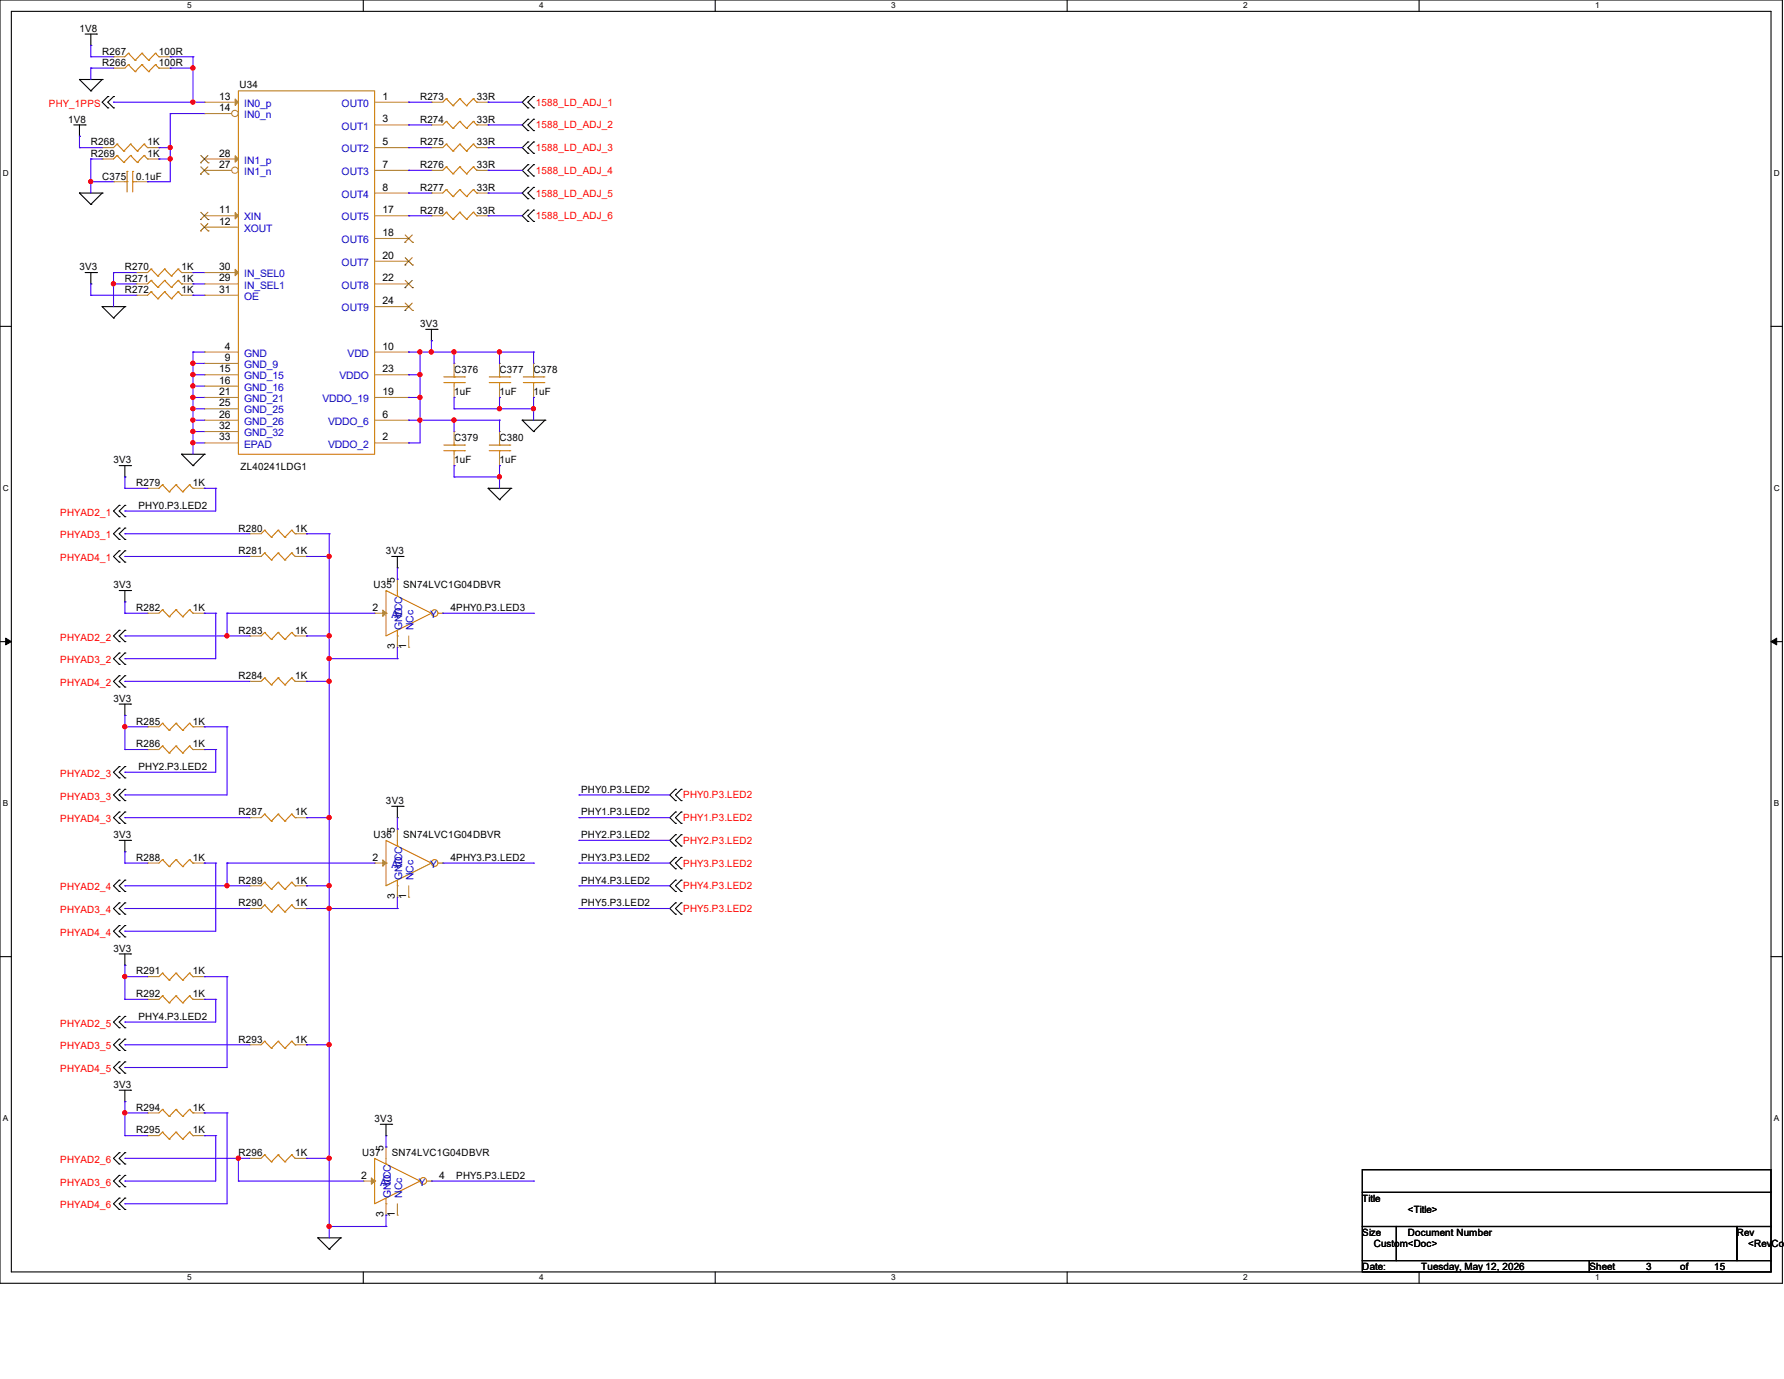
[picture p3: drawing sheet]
<svg xmlns="http://www.w3.org/2000/svg" width="279mm" height="216mm" viewBox="0 0 279 216" stroke-linecap="round" stroke-linejoin="round" font-family="sans-serif">
<path d="M0 0h279.1v200.9h-279.1zM1.8 1.8h275.6v197.3h-275.6z" fill="none" stroke="#000" stroke-width=".17"/>
<g fill="#fff">
<path d="M29.3 .2h.7v1.4h-.7z"/>
<path d="M29.3 199.3h.7v1.4h-.7z"/>
</g>
<path d="M56.9 0v1.8M56.9 199.1v1.8" fill="none" stroke="#000" stroke-width=".17"/>
<g fill="#fff">
<path d="M84.5 .2h.6v1.4h-.6z"/>
<path d="M84.5 199.3h.6v1.4h-.6z"/>
</g>
<path d="M112 0v1.8M112 199.1v1.8" fill="none" stroke="#000" stroke-width=".17"/>
<g fill="#fff">
<path d="M139.6 .2h.7v1.4h-.7z"/>
<path d="M139.6 199.3h.7v1.4h-.7z"/>
</g>
<path d="M167.1 0v1.8M167.1 199.1v1.8" fill="none" stroke="#000" stroke-width=".17"/>
<g fill="#fff">
<path d="M194.7 .2h.7v1.4h-.7z"/>
<path d="M194.7 199.3h.7v1.4h-.7z"/>
</g>
<path d="M222.2 0v1.8M222.2 199.1v1.8" fill="none" stroke="#000" stroke-width=".17"/>
<g fill="#fff">
<path d="M249.8 .2h.7v1.4h-.7z"/>
<path d="M249.8 199.3h.7v1.4h-.7z"/>
<path d="M.5 26.4h.9v1.4h-.9z"/>
<path d="M277.8 26.4h.9v1.4h-.9z"/>
<path d="M.5 75.7h.9v1.4h-.9z"/>
<path d="M277.8 75.7h.9v1.4h-.9z"/>
</g>
<path d="M0 51.1h1.8M277.4 51.1h1.7" fill="none" stroke="#000" stroke-width=".17"/>
<g fill="#fff">
<path d="M.5 125.1h.8v1.4h-.8z"/>
<path d="M277.8 125.1h.8v1.4h-.8z"/>
</g>
<path d="M0 100.5h1.8M277.4 100.5h1.7" fill="none" stroke="#000" stroke-width=".17"/>
<path d="M.9 99.9l.9 .6-.9 .5zM277.4 100.5l.9-.6v1.1z" fill="#000" stroke="#000" stroke-width=".16"/>
<g fill="#fff">
<path d="M.5 174.4h.8v1.4h-.8z"/>
<path d="M277.8 174.4h.8v1.4h-.8z"/>
</g>
<g fill="none" stroke="#000" stroke-width=".17">
<path d="M11.6 19.6h1.7M12.4 12.4h.1M12.4 12.4h3.6M12.4 12.4l1.8 1.8M12.4 19.6v1.7M13.3 19.6h.1M13.3 5.3h1.8M14.2 7.1h.1M14.2 14.2h.1M14.2 5.3v1.8M15.1 5.3h.1M16 12.4h.1"/>
<path d="M16 12.4l-1.8 1.8M16.9 15.1h.1M16.9 16.9h.1M16.9 15.1l-.9 .9 .9 .9M17.8 15.1h.1M17.8 16.9h.1M17.8 15.1l-.9 .9 .9 .9M82.7 15.1h.1M82.7 16.9h.1M82.7 18.7h.1M82.7 15.1l-.9 .9 .9 .9M82.7 18.7l-.9 .9 .9 .8"/>
<path d="M83.6 16.9h.1M83.6 15.1h.1M83.6 18.7h.1M83.6 15.1l-.9 .9 .9 .9M83.6 18.7l-.9 .9 .9 .8M12.4 30.2h.1M12.4 21.3h.1M12.4 30.2h3.6M12.4 30.2l1.8 1.8M14.2 32h.1M16 30.2h.1M16 30.2l-1.8 1.8"/>
<path d="M82.7 20.4h.1M82.7 22.2h.1M82.7 24h.1M82.7 25.8h.1M82.7 27.6h.1M82.7 29.3h.1M82.7 31.1h.1M82.7 32.9h.1M82.7 34.7h.1M82.7 22.2l-.9 .9 .9 .9M82.7 25.8l-.9 .9 .9 .9M82.7 29.3l-.9 .9 .9 .9"/>
<path d="M82.7 32.9l-.9 .9 .9 .9M83.6 20.4h.1M83.6 24h.1M83.6 22.2h.1M83.6 27.6h.1M83.6 25.8h.1M83.6 31.1h.1M83.6 29.3h.1M83.6 34.7h.1M83.6 32.9h.1M83.6 22.2l-.9 .9 .9 .9M83.6 25.8l-.9 .9 .9 .9"/>
<path d="M83.6 29.3l-.9 .9 .9 .9M83.6 32.9l-.9 .9 .9 .9M13.3 42.7h1.8M14.2 44.4h.1M14.2 42.7v1.7M15.1 42.7h.1M16 48h.1M16 48h3.6M16 48l1.8 1.8M17.8 49.8h.1M19.6 48h.1M19.6 48l-1.8 1.8"/>
<path d="M66.7 51.6h1.8M67.6 53.3h.1M67.6 51.6v1.7M68.5 51.6h.1M18.7 79.1h.1M18.7 72.9h1.7M18.7 79.1l-.9 .9 .9 .9M19.6 74.7h.1M19.6 79.1h.1M19.6 72.9v1.8M19.6 79.1l-.9 .9 .9 .9M20.4 72.9h.1"/>
<path d="M28.4 71.1h.1M28.4 71.1h3.6M28.4 71.1l1.8 1.8M30.2 72.9h.1M32 71.1h.1M32 71.1l-1.8 1.8M76.5 76.5h.1M76.5 76.5h3.5M76.5 76.5l1.7 1.7M78.2 78.2h.1M80 76.5h.1M80 76.5l-1.8 1.7"/>
<path d="M81.8 65.8h.1M81.8 65.8h3.5M81.8 65.8l1.8 1.8M83.6 67.6h.1M85.3 65.8h.1M85.3 65.8l-1.7 1.8M18.7 80.9h.1M18.7 82.7h.1M18.7 84.5h.1M18.7 86.2h.1M18.7 88h.1M18.7 98.7h.1"/>
<path d="M18.7 92.5h1.7M18.7 82.7l-.9 .9 .9 .9M18.7 86.2l-.9 .9 .9 .9M18.7 98.7l-.9 .9 .9 .9M19.6 94.2h.1M19.6 80.9h.1M19.6 82.7h.1M19.6 84.5h.1M19.6 86.2h.1M19.6 88h.1M19.6 98.7h.1M19.6 92.5v1.7"/>
<path d="M19.6 82.7l-.9 .9 .9 .9M19.6 86.2l-.9 .9 .9 .9M19.6 98.7l-.9 .9 .9 .9M20.4 92.5h.1M61.3 87.1h1.8M62.2 88.9h.1M62.2 87.1v1.8M63.1 87.1h.1M18.7 100.5h.1M18.7 102.2h.1M18.7 104h.1M18.7 105.8h.1"/>
<path d="M18.7 107.6h.1M18.7 110.2h1.7M18.7 102.2l-.9 .9 .9 .9M18.7 105.8l-.9 .9 .9 .9M19.6 112h.1M19.6 100.5h.1M19.6 102.2h.1M19.6 104h.1M19.6 105.8h.1M19.6 107.6h.1M19.6 110.2v1.8M19.6 102.2l-.9 .9 .9 .9"/>
<path d="M19.6 105.8l-.9 .9 .9 .9M20.4 110.2h.1M18.7 120h.1M18.7 121.8h.1M18.7 123.6h.1M18.7 125.3h.1M18.7 127.1h.1M18.7 128.9h.1M18.7 137.8h.1M18.7 139.6h.1M18.7 131.6h1.7M18.7 120l-.9 .9 .9 .9"/>
<path d="M18.7 123.6l-.9 .9 .9 .8M18.7 127.1l-.9 .9 .9 .9M18.7 137.8l-.9 .9 .9 .9M19.6 133.3h.1M19.6 120h.1M19.6 121.8h.1M19.6 123.6h.1M19.6 125.3h.1M19.6 127.1h.1M19.6 128.9h.1M19.6 137.8h.1M19.6 139.6h.1"/>
<path d="M19.6 131.6v1.7M19.6 120l-.9 .9 .9 .9M19.6 123.6l-.9 .9 .9 .8M19.6 127.1l-.9 .9 .9 .9M19.6 137.8l-.9 .9 .9 .9M20.4 131.6h.1M61.3 126.2h1.8M62.2 128h.1M62.2 126.2v1.8M63.1 126.2h.1M105.8 123.6h.1M105.8 125.3h.1"/>
<path d="M105.8 127.1h.1M105.8 128.9h.1M105.8 130.7h.1M105.8 132.5h.1M105.8 134.2h.1M105.8 136h.1M105.8 137.8h.1M105.8 139.6h.1M105.8 123.6l-.9 .9 .9 .8M105.8 127.1l-.9 .9 .9 .9M105.8 130.7l-.9 .9 .9 .9M105.8 134.2l-.9 .9 .9 .9"/>
<path d="M105.8 137.8l-.9 .9 .9 .9M106.7 125.3h.1M106.7 123.6h.1M106.7 128.9h.1M106.7 127.1h.1M106.7 132.5h.1M106.7 130.7h.1M106.7 136h.1M106.7 134.2h.1M106.7 139.6h.1M106.7 137.8h.1M106.7 123.6l-.9 .9 .9 .8"/>
<path d="M106.7 127.1l-.9 .9 .9 .9M106.7 130.7l-.9 .9 .9 .9M106.7 134.2l-.9 .9 .9 .9M106.7 137.8l-.9 .9 .9 .9M0 149.8h1.8M18.7 141.4h.1M18.7 143.1h.1M18.7 144.9h.1M18.7 146.7h.1M18.7 159.1h.1M18.7 149.4h1.7M18.7 141.4l-.9 .8 .9 .9"/>
<path d="M18.7 144.9l-.9 .9 .9 .9M18.7 159.1l-.9 .9 .9 .9M19.6 151.1h.1M19.6 141.4h.1M19.6 143.1h.1M19.6 144.9h.1M19.6 146.7h.1M19.6 159.1h.1M19.6 149.4v1.7M19.6 141.4l-.9 .8 .9 .9M19.6 144.9l-.9 .9 .9 .9M19.6 159.1l-.9 .9 .9 .9"/>
<path d="M20.4 149.4h.1M105.8 141.4h.1M105.8 143.1h.1M105.8 141.4l-.9 .8 .9 .9M106.7 143.1h.1M106.7 141.4h.1M106.7 141.4l-.9 .8 .9 .9M277.4 149.8h1.7M18.7 160.9h.1M18.7 162.7h.1M18.7 164.5h.1M18.7 166.2h.1"/>
<path d="M18.7 168h.1M18.7 170.7h1.7M18.7 162.7l-.9 .9 .9 .9M18.7 166.2l-.9 .9 .9 .9M19.6 172.5h.1M19.6 160.9h.1M19.6 162.7h.1M19.6 164.5h.1M19.6 166.2h.1M19.6 168h.1M19.6 170.7v1.8M19.6 162.7l-.9 .9 .9 .9"/>
<path d="M19.6 166.2l-.9 .9 .9 .9M20.4 170.7h.1M59.6 176h1.7M60.5 177.8h.1M60.5 176v1.8M61.3 176h.1M18.7 180.5h.1M18.7 182.2h.1M18.7 184h.1M18.7 185.8h.1M18.7 187.6h.1M18.7 189.4h.1"/>
<path d="M18.7 180.5l-.9 .9 .9 .8M18.7 184l-.9 .9 .9 .9M18.7 187.6l-.9 .9 .9 .9M19.6 180.5h.1M19.6 182.2h.1M19.6 184h.1M19.6 185.8h.1M19.6 187.6h.1M19.6 189.4h.1M19.6 180.5l-.9 .9 .9 .8M19.6 184l-.9 .9 .9 .9M19.6 187.6l-.9 .9 .9 .9"/>
<path d="M49.8 193.8h.1M49.8 193.8h3.5M49.8 193.8l1.8 1.8M51.6 195.6h.1M53.3 193.8h.1M53.3 193.8l-1.7 1.8M213.4 183.1h64v3.6h-64zM213.4 186.7h64v5.3h-64zM213.4 192h5.3v5.4h-5.3zM213.4 197.4h35.5v1.7h-35.5zM218.7 192h53.3v5.4h-53.3zM248.9 197.4h28.5v1.7h-28.5z"/>
<path d="M272 192h5.4v5.4h-5.4z"/>
</g>
<g fill="none" stroke="#cc8006" stroke-width=".17">
<path d="M37.3 14.2h21.4v56.9h-21.4zM18.3 24.3h.1M18.3 24.3l-.5 .6M18.3 24.3l1.1 1.1M19.4 25.4h.1M20.4 24.3h.1M20.4 24.3l-1 1.1M20.4 24.3l1.1 1.1M21.5 25.4h.1M22.6 24.3h.1M22.6 24.3l-1.1 1.1M22.6 24.3l.5 .6"/>
<path d="M23.1 24.9h.1M76.6 70.6h3.2M76.6 69.7h3.2M78.2 69.7h.1M78.2 70.6h.1M78.2 69.3v.4M78.2 70.6v.5M79.8 70.6h.1M79.8 69.7h.1M25.4 113.2h.1M25.4 113.2l-.5 .6M25.4 113.2l1.1 1.1"/>
<path d="M26.5 114.3h.1M27.6 113.2h.1M27.6 113.2l-1.1 1.1M27.6 113.2l1 1.1M28.6 114.3h.1M29.7 113.2h.1M29.7 113.2l-1.1 1.1M29.7 113.2l.5 .6M30.2 113.8h.1M25.4 134.6h.1M25.4 134.6l-.5 .5M25.4 134.6l1.1 1.1"/>
<path d="M26.5 135.7h.1M27.6 134.6h.1M27.6 134.6l-1.1 1.1M27.6 134.6l1 1.1M28.6 135.7h.1M29.7 134.6h.1M29.7 134.6l-1.1 1.1M29.7 134.6l.5 .5M30.2 135.1h.1"/>
</g>
<g fill="none" stroke="#a84" stroke-width=".17">
<path d="M16 24.9h.1M16 24.9h1.8M23.1 24.9h1.8M24.9 24.9h.1M32 55.1h.1M32 58.7h.1M32 56.9h.1M32 55.1h5.3M32 58.7h5.3M32 56.9h5.3M32 69.3h.1M32 60.5h.1"/>
<path d="M32 62.2h.1M32 64h.1M32 65.8h.1M32 67.6h.1M32 69.3h5.3M32 60.5h5.3M32 62.2h5.3M32 64h5.3M32 65.8h5.3M32 67.6h5.3M78.2 67.6h.1M78.2 72.9h.1"/>
<path d="M78.2 67.6v1.7M78.2 71.1v1.8M23.1 113.8h.1M23.1 113.8h1.8M30.2 113.8h1.8M32 113.8h.1M23.1 135.1h.1M23.1 135.1h1.8M30.2 135.1h1.8M32 135.1h.1"/>
</g>
<circle cx="36.8" cy="17.8" r=".5" fill="#fff" stroke="#a84" stroke-width=".17"/>
<path d="M32 17.8h.1M32 16h.1M32 17.8h4.3M32 16h5.3" fill="none" stroke="#a84" stroke-width=".17"/>
<path d="M36.8 15.5l.5 .5-.5 .5z" fill="#a84" stroke="#a84" stroke-width=".17"/>
<circle cx="36.8" cy="26.6" r=".5" fill="#fff" stroke="#a84" stroke-width=".17"/>
<g fill="none" stroke="#a84" stroke-width=".17">
<path d="M17.8 8.9h.1M17.8 10.7h.1M17.8 8.9h1.8M17.8 10.7h1.8M24.9 8.9h1.8M24.9 10.7h1.8M26.7 8.9h.1M26.7 10.7h.1M58.7 16h5.3M58.7 19.6h5.3M64 16h.1M64 19.6h.1"/>
<path d="M67.6 16h.1M67.6 19.6h.1M67.6 16h1.7M67.6 19.6h1.7M74.7 16h1.8M74.7 19.6h1.8M76.5 16h.1M76.5 19.6h.1M16 23.1h.1M16 23.1h1.8M17.8 28.4h.1M17.8 28.4h1.8"/>
<path d="M21.3 28.4h1.8M23.1 28.4h.1M23.1 23.1h1.8M24.9 23.1h.1M32 26.7h.1M32 24.9h.1M32 33.8h.1M32 35.6h.1M32 26.7h4.3M32 24.9h5.3M32 33.8h5.3M32 35.6h5.3"/>
<path d="M58.7 26.7h5.3M58.7 23.1h5.3M58.7 30.2h5.3M58.7 33.8h5.3M58.7 37.3h5.3M64 23.1h.1M64 26.7h.1M64 30.2h.1M64 33.8h.1M64 37.3h.1M67.6 33.8h.1M67.6 23.1h.1"/>
<path d="M67.6 26.7h.1M67.6 30.2h.1M67.6 26.7h1.7M67.6 23.1h1.7M67.6 30.2h1.7M67.6 33.8h1.7M74.7 26.7h1.8M74.7 23.1h1.8M74.7 30.2h1.8M74.7 33.8h1.8M76.5 33.8h.1M76.5 23.1h.1"/>
<path d="M76.5 26.7h.1M76.5 30.2h.1M21.3 46.2h.1M21.3 44.4h.1M21.3 42.7h.1M21.3 42.7h1.8M21.3 44.4h1.8M21.3 46.2h1.8M28.4 42.7h1.8M28.4 44.4h1.8M28.4 46.2h1.8M30.2 46.2h.1"/>
<path d="M30.2 44.4h.1M30.2 42.7h.1M32 42.7h.1M32 44.4h.1M32 46.2h.1M32 42.7h5.3M32 44.4h5.3M32 46.2h5.3M58.7 44.4h5.3M58.7 40.9h5.3M58.7 48h5.3M58.7 55.1h5.3"/>
<path d="M58.7 58.7h5.3M64 40.9h.1M64 44.4h.1M64 48h.1M64 55.1h.1M64 58.7h.1M71.1 56.9h.1M71.1 56.9v1.8M78.2 56.9h.1M78.2 56.9v1.8M83.6 56.9h.1M83.6 56.9v1.8"/>
<path d="M23.1 76.5h.1M23.1 76.5h1.8M30.2 76.5h1.8M32 76.5h.1M58.7 62.2h5.3M58.7 69.3h5.3M58.7 65.8h5.3M64 62.2h.1M64 69.3h.1M64 65.8h.1M71.1 62.2h.1M71.1 67.6h.1"/>
<path d="M71.1 72.9h.1M71.1 60.5v1.7M71.1 67.6v1.7M71.1 71.1v1.8M78.2 62.2h.1M78.2 60.5v1.7M83.6 62.2h.1M83.6 60.5v1.7M23.1 96h.1M23.1 96h1.8M30.2 96h1.8M32 96h.1"/>
<path d="M39.1 99.6h.1M39.1 87.1h.1M39.1 83.6h.1M39.1 99.6h1.8M39.1 87.1h1.8M39.1 83.6h1.8M46.2 99.6h1.8M46.2 87.1h1.8M46.2 83.6h1.8M48 99.6h.1M48 87.1h.1M48 83.6h.1"/>
<path d="M58.7 96h.1M58.7 96h1.8M62.2 90.7h.1M62.2 90.7v1.8M62.2 99.6v1.7M64 99.6v1.7M69.3 96h.1M23.1 117.3h.1M23.1 117.3h1.8M30.2 117.3h1.8M32 117.3h.1M39.1 106.7h.1"/>
<path d="M39.1 106.7h1.8M46.2 106.7h1.8M48 106.7h.1M62.2 101.3h.1M64 101.3h.1M39.1 138.7h.1M39.1 128h.1M39.1 138.7h1.8M39.1 128h1.8M46.2 138.7h1.8M46.2 128h1.8M48 138.7h.1"/>
<path d="M48 128h.1M58.7 135.1h.1M58.7 135.1h1.8M62.2 129.8h.1M62.2 129.8v1.8M62.2 138.7v1.8M64 138.7v1.8M69.3 135.1h.1M23.1 156.5h.1M23.1 152.9h.1M23.1 156.5h1.8M23.1 152.9h1.8"/>
<path d="M30.2 156.5h1.8M30.2 152.9h1.8M32 156.5h.1M32 152.9h.1M39.1 142.2h.1M39.1 142.2h1.8M46.2 142.2h1.8M48 142.2h.1M62.2 140.5h.1M64 140.5h.1M23.1 177.8h.1M23.1 174.2h.1"/>
<path d="M23.1 177.8h1.8M23.1 174.2h1.8M30.2 177.8h1.8M30.2 174.2h1.8M32 177.8h.1M32 174.2h.1M39.1 163.6h.1M39.1 163.6h1.8M46.2 163.6h1.8M48 163.6h.1M60.5 179.6h.1M60.5 179.6v1.8"/>
<path d="M39.1 181.4h.1M39.1 181.4h1.8M46.2 181.4h1.8M48 181.4h.1M56.9 184.9h.1M56.9 184.9h1.8M60.5 190.2h.1M60.5 188.5v1.7M62.2 190.2h.1M62.2 188.5v1.7M67.6 184.9h.1"/>
</g>
<g fill="none" stroke="#804000" stroke-width=".16">
<path d="M31.4 27.3h.1M31.4 25.5h.1M31.4 34.4h.1M31.4 36.2h.1M31.5 26.1l1.1 1.2M31.5 24.3l1.1 1.2M31.5 33.2l1.1 1.2M31.5 35l1.1 1.2M32.6 26.1l-1.2 1.2M32.6 24.3l-1.2 1.2M32.6 33.2l-1.2 1.2M32.6 35l-1.2 1.2"/>
<path d="M32.6 27.3h.1M32.6 25.5h.1M32.6 34.4h.1M32.6 36.2h.1M63.4 37.9h.1M63.5 36.8l1.1 1.1M64.6 36.8l-1.2 1.1M64.6 37.9h.1M63.4 41.5h.1M63.4 45h.1M63.4 48.6h.1M63.5 40.3l1.1 1.2"/>
<path d="M63.5 43.9l1.1 1.1M63.5 47.5l1.1 1.1M64.6 40.3l-1.2 1.2M64.6 43.9l-1.2 1.1M64.6 47.5l-1.2 1.1M64.6 41.5h.1M64.6 45h.1M64.6 48.6h.1"/>
</g>
<g fill="#a84" stroke="#a84" stroke-width=".17">
<path d="M36.8 24.4l.5 .5-.5 .5z"/>
<path d="M36.8 42.2l.5 .5-.5 .5z"/>
<path d="M36.8 33.3l.5 .5-.5 .5z"/>
<path d="M59.9 95.5l.6 .5-.6 .5z"/>
<path d="M58.2 184.4l.5 .5-.5 .5z"/>
<path d="M59.9 134.6l.6 .5-.6 .5z"/>
</g>
<g fill="none" stroke="#cc8006" stroke-width=".17">
<path d="M20.1 8.3h.1M20.1 10.1h.1M20.1 8.3l-.5 .6M20.1 8.3l1.1 1.1M20.1 10.1l-.5 .6M20.1 10.1l1.1 1.1M21.2 9.4h.1M21.2 11.2h.1M22.2 8.3h.1M22.2 10.1h.1M22.2 8.3l-1 1.1M22.2 8.3l1.1 1.1"/>
<path d="M22.2 10.1l-1 1.1M22.2 10.1l1.1 1.1M23.3 9.4h.1M23.3 11.2h.1M24.3 8.3h.1M24.3 10.1h.1M24.3 8.3l-1 1.1M24.3 8.3l.6 .6M24.3 10.1l-1 1.1M24.3 10.1l.6 .6M24.9 8.9h.1M24.9 10.7h.1"/>
<path d="M69.9 15.5h.1M69.9 19h.1M69.9 15.5l-.6 .5M69.9 15.5l1.1 1.1M69.9 19l-.6 .6M69.9 19l1.1 1.1M71 16.6h.1M72 15.5h.1M72 19h.1M72 15.5l-1 1.1M72 15.5l1.1 1.1M72 19l-1 1.1"/>
<path d="M72 19l1.1 1.1M73.1 16.6h.1M74.1 15.5h.1M74.1 19h.1M74.1 15.5l-1 1.1M74.1 15.5l.6 .5M74.1 19l-1 1.1M74.1 19l.6 .6M74.7 16h.1M74.7 19.6h.1M18.3 22.6h.1M18.3 22.6l-.5 .5"/>
<path d="M18.3 22.6l1.1 1.1M19.4 23.7h.1M19.6 28.4h.3M19.9 28.4h.1M19.9 26.8h.1M19.9 26.8v3.3M20.4 22.6h.1M20.4 22.6l-1 1.1M20.4 22.6l1.1 1.1M20.8 26.8h.1M20.8 28.4h.1M20.8 28.4h.5"/>
<path d="M20.8 26.8v3.3M21.5 23.7h.1M22.6 22.6h.1M22.6 22.6l-1.1 1.1M22.6 22.6l.5 .5M23.1 23.1h.1M69.9 33.2h.1M69.9 22.6h.1M69.9 26.1h.1M69.9 29.7h.1M69.9 33.2l-.6 .6M69.9 33.2l1.1 1.1"/>
<path d="M69.9 22.6l-.6 .5M69.9 22.6l1.1 1.1M69.9 26.1l-.6 .6M69.9 26.1l1.1 1.1M69.9 29.7l-.6 .5M69.9 29.7l1.1 1.1M71 34.3h.1M71 20.1h.1M71 23.7h.1M71 27.2h.1M71 30.8h.1M72 33.2h.1"/>
<path d="M72 22.6h.1M72 26.1h.1M72 29.7h.1M72 33.2l-1 1.1M72 33.2l1.1 1.1M72 22.6l-1 1.1M72 22.6l1.1 1.1M72 26.1l-1 1.1M72 26.1l1.1 1.1M72 29.7l-1 1.1M72 29.7l1.1 1.1M73.1 34.3h.1"/>
<path d="M73.1 20.1h.1M73.1 23.7h.1M73.1 27.2h.1M73.1 30.8h.1M74.1 33.2h.1M74.1 22.6h.1M74.1 26.1h.1M74.1 29.7h.1M74.1 33.2l-1 1.1M74.1 33.2l.6 .6M74.1 22.6l-1 1.1M74.1 22.6l.6 .5"/>
<path d="M74.1 26.1l-1 1.1M74.1 26.1l.6 .6M74.1 29.7l-1 1.1M74.1 29.7l.6 .5M74.7 33.8h.1M74.7 23.1h.1M74.7 26.7h.1M74.7 30.2h.1M23.7 45.7h.1M23.7 43.9h.1M23.7 42.1h.1M23.7 45.7l-.6 .5"/>
<path d="M23.7 45.7l1 1.1M23.7 43.9l-.6 .5M23.7 43.9l1 1.1M23.7 42.1l-.6 .6M23.7 42.1l1 1.1M24.7 46.8h.1M24.7 45h.1M24.7 43.2h.1M25.8 45.7h.1M25.8 43.9h.1M25.8 42.1h.1M25.8 45.7l-1.1 1.1"/>
<path d="M25.8 45.7l1 1.1M25.8 43.9l-1.1 1.1M25.8 43.9l1 1.1M25.8 42.1l-1.1 1.1M25.8 42.1l1 1.1M26.8 46.8h.1M26.8 45h.1M26.8 43.2h.1M27.9 45.7h.1M27.9 43.9h.1M27.9 42.1h.1M27.9 45.7l-1.1 1.1"/>
<path d="M27.9 45.7l.5 .5M27.9 43.9l-1.1 1.1M27.9 43.9l.5 .5M27.9 42.1l-1.1 1.1M27.9 42.1l.5 .6M28.4 46.2h.1M28.4 44.4h.1M28.4 42.7h.1M69.5 59.9h3.2M69.5 59h3.2M71.1 59h.1M71.1 59.9h.1"/>
<path d="M71.1 58.7v.3M71.1 59.9v.6M72.7 59.9h.1M72.7 59h.1M76.6 59.9h3.2M76.6 59h3.2M78.2 59h.1M78.2 59.9h.1M78.2 58.7v.3M78.2 59.9v.6M79.8 59.9h.1M79.8 59h.1"/>
<path d="M82 59.9h3.2M82 59h3.2M83.6 59h.1M83.6 59.9h.1M83.6 58.7v.3M83.6 59.9v.6M85.2 59.9h.1M85.2 59h.1M25.4 75.9h.1M25.4 75.9l-.5 .6M25.4 75.9l1.1 1.1M26.5 77h.1"/>
<path d="M27.6 75.9h.1M27.6 75.9l-1.1 1.1M27.6 75.9l1 1.1M28.6 77h.1M29.7 75.9h.1M29.7 75.9l-1.1 1.1M29.7 75.9l.5 .6M30.2 76.5h.1M69.5 70.6h3.2M69.5 69.7h3.2M71.1 69.7h.1M71.1 70.6h.1"/>
<path d="M71.1 69.3v.4M71.1 70.6v.5M72.7 70.6h.1M72.7 69.7h.1M25.4 95.5h.1M25.4 95.5l-.5 .5M25.4 95.5l1.1 1.1M26.5 96.6h.1M27.6 95.5h.1M27.6 95.5l-1.1 1.1M27.6 95.5l1 1.1M28.6 96.6h.1"/>
<path d="M29.7 95.5h.1M29.7 95.5l-1.1 1.1M29.7 95.5l.5 .5M30.2 96h.1M41.4 99h.1M41.4 86.6h.1M41.4 83h.1M41.4 99l-.5 .6M41.4 99l1.1 1.1M41.4 86.6l-.5 .5M41.4 86.6l1.1 1.1M41.4 83l-.5 .6"/>
<path d="M41.4 83l1.1 1.1M42.5 87.7h.1M42.5 84.1h.1M43.6 99h.1M43.6 86.6h.1M43.6 83h.1M43.6 99l-1.1 1.1M43.6 99l1 1.1M43.6 86.6l-1.1 1.1M43.6 86.6l1 1.1M43.6 83l-1.1 1.1M43.6 83l1 1.1"/>
<path d="M44.6 87.7h.1M44.6 84.1h.1M45.7 99h.1M45.7 86.6h.1M45.7 83h.1M45.7 99l-1.1 1.1M45.7 99l.5 .6M45.7 86.6l-1.1 1.1M45.7 86.6l.5 .5M45.7 83l-1.1 1.1M45.7 83l.5 .6M46.2 99.6h.1"/>
<path d="M46.2 87.1h.1M46.2 83.6h.1M60.5 92.5l7.1 3.5-7.1 3.6zM60.5 96h.1M62.2 93.3h.1M62.2 99.6h.1M62.2 92.5v.8M62.2 98.7v.9M68.6 96h.7M69.3 96h.1M25.4 116.8h.1M25.4 116.8l-.5 .5"/>
<path d="M25.4 116.8l1.1 1.1M26.5 117.9h.1M27.6 116.8h.1M27.6 116.8l-1.1 1.1M27.6 116.8l1 1.1M28.6 117.9h.1M29.7 116.8h.1M29.7 116.8l-1.1 1.1M29.7 116.8l.5 .5M30.2 117.3h.1M41.4 106.1h.1M41.4 106.1l-.5 .6"/>
<path d="M41.4 106.1l1.1 1.1M42.5 100.1h.1M42.5 107.2h.1M43.6 106.1h.1M43.6 106.1l-1.1 1.1M43.6 106.1l1 1.1M44.6 100.1h.1M44.6 107.2h.1M45.7 106.1h.1M45.7 106.1l-1.1 1.1M45.7 106.1l.5 .6M46.2 106.7h.1"/>
<path d="M41.4 138.1h.1M41.4 127.5h.1M41.4 138.1l-.5 .6M41.4 138.1l1.1 1.1M41.4 127.5l-.5 .5M41.4 127.5l1.1 1.1M42.5 139.2h.1M42.5 128.6h.1M43.6 138.1h.1M43.6 127.5h.1M43.6 138.1l-1.1 1.1M43.6 138.1l1 1.1"/>
<path d="M43.6 127.5l-1.1 1.1M43.6 127.5l1 1.1M44.6 139.2h.1M44.6 128.6h.1M45.7 138.1h.1M45.7 127.5h.1M45.7 138.1l-1.1 1.1M45.7 138.1l.5 .6M45.7 127.5l-1.1 1.1M45.7 127.5l.5 .5M46.2 138.7h.1M46.2 128h.1"/>
<path d="M60.5 131.6l7.1 3.5-7.1 3.6zM60.5 135.1h.1M62.2 132.5h.1M62.2 138.7h.1M62.2 131.6v.9M62.2 137.8v.9M68.6 135.1h.7M69.3 135.1h.1M25.4 155.9h.1M25.4 152.4h.1M25.4 155.9l-.5 .6M25.4 155.9l1.1 1.1"/>
<path d="M25.4 152.4l-.5 .5M25.4 152.4l1.1 1.1M26.5 157h.1M26.5 153.5h.1M27.6 155.9h.1M27.6 152.4h.1M27.6 155.9l-1.1 1.1M27.6 155.9l1 1.1M27.6 152.4l-1.1 1.1M27.6 152.4l1 1.1M28.6 157h.1M28.6 153.5h.1"/>
<path d="M29.7 155.9h.1M29.7 152.4h.1M29.7 155.9l-1.1 1.1M29.7 155.9l.5 .6M29.7 152.4l-1.1 1.1M29.7 152.4l.5 .5M30.2 156.5h.1M30.2 152.9h.1M41.4 141.7h.1M41.4 141.7l-.5 .5M41.4 141.7l1.1 1.1M42.5 142.8h.1"/>
<path d="M43.6 141.7h.1M43.6 141.7l-1.1 1.1M43.6 141.7l1 1.1M44.6 142.8h.1M45.7 141.7h.1M45.7 141.7l-1.1 1.1M45.7 141.7l.5 .5M46.2 142.2h.1M25.4 177.2h.1M25.4 173.7h.1M25.4 177.2l-.5 .6M25.4 177.2l1.1 1.2"/>
<path d="M25.4 173.7l-.5 .5M25.4 173.7l1.1 1.1M26.5 178.4h.1M26.5 174.8h.1M27.6 177.2h.1M27.6 173.7h.1M27.6 177.2l-1.1 1.2M27.6 177.2l1 1.2M27.6 173.7l-1.1 1.1M27.6 173.7l1 1.1M28.6 178.4h.1M28.6 174.8h.1"/>
<path d="M29.7 177.2h.1M29.7 173.7h.1M29.7 177.2l-1.1 1.2M29.7 177.2l.5 .6M29.7 173.7l-1.1 1.1M29.7 173.7l.5 .5M30.2 177.8h.1M30.2 174.2h.1M41.4 163h.1M41.4 163l-.5 .6M41.4 163l1.1 1.1M42.5 164.1h.1"/>
<path d="M43.6 163h.1M43.6 163l-1.1 1.1M43.6 163l1 1.1M44.6 164.1h.1M45.7 163h.1M45.7 163l-1.1 1.1M45.7 163l.5 .6M46.2 163.6h.1M41.4 180.8h.1M41.4 180.8l-.5 .6M41.4 180.8l1.1 1.1M42.5 181.9h.1"/>
<path d="M43.6 180.8h.1M43.6 180.8l-1.1 1.1M43.6 180.8l1 1.1M44.6 181.9h.1M45.7 180.8h.1M45.7 180.8l-1.1 1.1M45.7 180.8l.5 .6M46.2 181.4h.1M58.7 181.4l7.1 3.5-7.1 3.6zM58.7 184.9h.1M60.5 182.2h.1M60.5 188.5h.1"/>
<path d="M60.5 181.4v.8M60.5 187.6v.9M66.8 184.9h.8M67.6 184.9h.1"/>
<circle cx="68.1" cy="96" r=".52"/>
<circle cx="68.1" cy="135.1" r=".52"/>
<circle cx="66.3" cy="184.9" r=".52"/>
</g>
<g fill="none" stroke="#4200ff" stroke-width=".17">
<path d="M14.2 8.9h.1M14.2 7.1h.1M14.2 10.7h.1M14.2 8.9h3.6M14.2 10.7h3.6M14.2 7.1v1.8M14.2 10.7v1.7M17.8 16h.1M17.8 16h14.2M26.7 8.9h.1M26.7 10.7h.1M26.7 17.8h.1"/>
<path d="M26.7 8.9h3.5M26.7 10.7h3.5M26.7 17.8v10.6h-3.6M26.7 17.8h5.3M30.2 8.9h.1M30.2 16h.1M30.2 10.7h.1M30.2 8.9v7.1M64 16h.1M64 19.6h.1M64 16h3.6M64 19.6h3.6"/>
<path d="M76.5 16h.1M76.5 19.6h.1M76.5 16h5.3M76.5 19.6h5.3M12.4 23.1h.1M12.4 21.3h.1M12.4 23.1h3.6M12.4 21.3v1.8M14.2 24.9h.1M14.2 28.4h.1M14.2 24.9v5.3M14.2 28.4h3.6"/>
<path d="M14.2 24.9h1.8M23.1 28.4h.1M24.9 23.1h.1M24.9 24.9h.1M24.9 23.1h1.8M24.9 24.9h1.8M26.7 23.1h.1M26.7 24.9h.1M64 23.1h.1M64 26.7h.1M64 30.2h.1M64 33.8h.1"/>
<path d="M64 23.1h3.6M64 26.7h3.6M64 30.2h3.6M64 33.8h3.6M76.5 23.1h.1M76.5 26.7h.1M76.5 30.2h.1M76.5 33.8h.1M76.5 23.1h5.3M76.5 26.7h5.3M76.5 30.2h5.3M76.5 33.8h5.3"/>
<path d="M14.2 46.2h.1M14.2 44.4h.1M14.2 44.4v1.8M14.2 46.2h7.1M17.8 42.7h.1M17.8 44.4h.1M17.8 42.7h3.5M17.8 44.4h3.5M17.8 42.7v5.3M30.2 42.7h.1M30.2 44.4h.1M30.2 46.2h.1"/>
<path d="M30.2 55.1h.1M30.2 56.9h.1M30.2 58.7h.1M30.2 55.1v16M30.2 42.7h1.8M30.2 44.4h1.8M30.2 46.2h1.8M30.2 55.1h1.8M30.2 56.9h1.8M30.2 58.7h1.8M64 55.1h.1M64 58.7h.1"/>
<path d="M64 55.1h19.6M64 58.7h1.8M65.8 55.1h.1M65.8 58.7h.1M65.8 55.1v14.2h-1.8M67.6 53.3h.1M67.6 55.1h.1M67.6 53.3v1.8M71.1 55.1h.1M71.1 55.1v1.8M78.2 55.1h.1M78.2 55.1v1.8"/>
<path d="M83.6 55.1h.1M83.6 55.1v1.8M19.6 74.7h.1M19.6 76.5h.1M19.6 76.5h3.5M19.6 74.7v1.8M30.2 60.5h.1M30.2 62.2h.1M30.2 64h.1M30.2 65.8h.1M30.2 67.6h.1M30.2 69.3h.1"/>
<path d="M30.2 60.5h1.8M30.2 62.2h1.8M30.2 64h1.8M30.2 65.8h1.8M30.2 67.6h1.8M30.2 69.3h1.8M32 76.5h.1M32 76.5h1.8M33.8 76.5h.1M33.8 76.5v3.5h-14.2M64 69.3h.1M64 65.8h.1"/>
<path d="M64 62.2h.1M64 62.2h1.8M64 65.8h14.2M65.8 65.8h.1M65.8 62.2h.1M71.1 65.8h.1M71.1 62.2h.1M71.1 64h.1M71.1 72.9h.1M71.1 74.7h.1M71.1 64h12.5M71.1 62.2v1.8"/>
<path d="M71.1 65.8v1.8M71.1 72.9v1.8M71.1 74.7h7.1M78.2 65.8h.1M78.2 62.2h.1M78.2 64h.1M78.2 72.9h.1M78.2 74.7h.1M78.2 62.2v1.8M78.2 65.8v1.8M78.2 72.9v3.6M83.6 62.2h.1"/>
<path d="M83.6 64h.1M83.6 62.2v3.6M19.6 80h.1M19.6 83.6h.1M19.6 87.1h.1M19.6 94.2h.1M19.6 96h.1M19.6 99.6h.1M19.6 83.6h19.5M19.6 87.1h19.5M19.6 94.2v1.8M19.6 96h3.5"/>
<path d="M19.6 99.6h19.5M32 96h.1M32 96h1.8M33.8 96h.1M33.8 96v7.1h-14.2M35.6 96h.1M35.6 99.6h.1M35.6 96h23.1M35.6 96v3.6M48 83.6h.1M48 87.1h.1M48 99.6h.1"/>
<path d="M48 83.6h3.6M48 87.1h3.6M48 99.6h3.6M51.6 83.6h.1M51.6 87.1h.1M51.6 83.6v110.2M62.2 90.7h.1M62.2 88.9v1.8M69.3 96h14.3M83.6 96h.1M19.6 106.7h.1M19.6 103.1h.1"/>
<path d="M19.6 112h.1M19.6 113.8h.1M19.6 117.3h.1M19.6 112v5.3M19.6 106.7h19.5M19.6 113.8h3.5M19.6 117.3h3.5M32 113.8h.1M32 117.3h.1M32 113.8h3.6M32 117.3h1.8M33.8 117.3h.1"/>
<path d="M33.8 117.3v3.6h-14.2M35.6 113.8h.1M35.6 113.8v10.7h-16M48 106.7h.1M48 106.7h3.6M51.6 103.1h.1M51.6 106.7h.1M51.6 103.1h10.6M62.2 103.1h.1M62.2 101.3v1.8M19.6 120.9h.1M19.6 124.5h.1"/>
<path d="M19.6 128h.1M19.6 133.3h.1M19.6 135.1h.1M19.6 138.7h.1M19.6 133.3v1.8M19.6 128h19.5M19.6 135.1h3.5M19.6 138.7h19.5M32 135.1h.1M32 135.1h1.8M33.8 135.1h.1M33.8 135.1v10.7h-14.2"/>
<path d="M35.6 135.1h.1M35.6 138.7h.1M35.6 135.1v3.6M35.6 135.1h23.1M48 128h.1M48 138.7h.1M48 128h3.6M48 138.7h3.6M51.6 138.7h.1M51.6 128h.1M62.2 129.8h.1M62.2 128v1.8"/>
<path d="M69.3 135.1h14.3M83.6 135.1h.1M90.7 128h.1M90.7 124.5h.1M90.7 131.6h.1M90.7 135.1h.1M90.7 138.7h.1M90.7 128h14.2M90.7 124.5h14.2M90.7 135.1h14.2M90.7 138.7h14.2M90.7 131.6h14.2"/>
<path d="M19.6 145.8h.1M19.6 142.2h.1M19.6 151.1h.1M19.6 152.9h.1M19.6 156.5h.1M19.6 151.1v5.4M19.6 142.2h19.5M19.6 152.9h3.5M19.6 156.5h3.5M32 152.9h.1M32 156.5h.1M32 152.9h3.6"/>
<path d="M32 156.5h1.8M33.8 156.5h.1M33.8 156.5v3.5h-14.2M35.6 152.9h.1M35.6 152.9v14.2h-16M48 142.2h.1M48 142.2h14.2M51.6 142.2h.1M62.2 142.2h.1M62.2 140.5v1.7M90.7 142.2h.1M90.7 142.2h14.2"/>
<path d="M19.6 160h.1M19.6 167.1h.1M19.6 163.6h.1M19.6 172.5h.1M19.6 174.2h.1M19.6 177.8h.1M19.6 172.5v5.3M19.6 163.6h19.5M19.6 174.2h3.5M19.6 177.8h3.5M32 174.2h.1M32 177.8h.1"/>
<path d="M32 174.2h3.6M32 177.8h1.8M33.8 177.8h.1M33.8 177.8v7.1h-14.2M35.6 174.2h.1M35.6 174.2v14.3h-16M48 163.6h.1M48 163.6h3.6M51.6 163.6h.1M60.5 179.6h.1M60.5 177.8v1.8M19.6 188.5h.1"/>
<path d="M19.6 184.9h.1M19.6 181.4h.1M19.6 181.4h19.5M37.3 181.4h.1M37.3 184.9h.1M37.3 184.9h19.6M37.3 181.4v3.5M48 181.4h.1M48 181.4h3.6M51.6 192h.1M51.6 192h8.9M60.5 192h.1"/>
<path d="M60.5 190.2h.1M60.5 190.2v1.8M67.6 184.9h16M83.6 184.9h.1"/>
</g>
<g fill="#f00" stroke="#f00" stroke-width=".17">
<circle cx="30.2" cy="16" r=".32"/>
<circle cx="30.2" cy="10.6" r=".32"/>
<circle cx="26.6" cy="23.1" r=".32"/>
<circle cx="26.6" cy="24.9" r=".32"/>
<circle cx="14.2" cy="28.4" r=".32"/>
<circle cx="17.8" cy="44.4" r=".32"/>
<circle cx="30.2" cy="62.2" r=".32"/>
<circle cx="30.2" cy="64" r=".32"/>
<circle cx="30.2" cy="65.8" r=".32"/>
<circle cx="30.2" cy="69.3" r=".32"/>
<circle cx="30.2" cy="56.9" r=".32"/>
<circle cx="30.2" cy="60.4" r=".32"/>
<circle cx="30.2" cy="58.7" r=".32"/>
<circle cx="30.2" cy="67.5" r=".32"/>
<circle cx="78.2" cy="55.1" r=".32"/>
<circle cx="71.1" cy="55.1" r=".32"/>
<circle cx="65.8" cy="55.1" r=".32"/>
<circle cx="65.8" cy="58.7" r=".32"/>
<circle cx="65.8" cy="65.8" r=".32"/>
<circle cx="65.8" cy="62.2" r=".32"/>
<circle cx="71.1" cy="65.8" r=".32"/>
<circle cx="78.2" cy="64" r=".32"/>
<circle cx="78.2" cy="74.7" r=".32"/>
<circle cx="83.5" cy="64" r=".32"/>
<circle cx="67.5" cy="55.1" r=".32"/>
<circle cx="51.5" cy="87.1" r=".32"/>
<circle cx="51.5" cy="99.5" r=".32"/>
<circle cx="51.5" cy="103.1" r=".32"/>
<circle cx="19.5" cy="113.8" r=".32"/>
<circle cx="19.5" cy="152.9" r=".32"/>
<circle cx="19.5" cy="174.2" r=".32"/>
<circle cx="37.3" cy="181.3" r=".32"/>
<circle cx="51.5" cy="128" r=".32"/>
<circle cx="51.5" cy="106.7" r=".32"/>
<circle cx="51.5" cy="138.7" r=".32"/>
<circle cx="51.5" cy="163.6" r=".32"/>
<circle cx="51.5" cy="142.2" r=".32"/>
<circle cx="51.5" cy="181.3" r=".32"/>
<circle cx="35.5" cy="99.5" r=".32"/>
<circle cx="35.5" cy="138.7" r=".32"/>
<circle cx="51.5" cy="192" r=".32"/>
</g>
<g font-size="1.6">
<text x="12.4" y="5">1V8</text>
<text x="16" y="8.6">R267</text>
<text x="16" y="10.3">R266</text>
<text x="24.9" y="8.6">100R</text>
<text x="24.9" y="10.3">100R</text>
<text x="34.3" y="17.4">14</text>
<text x="34.3" y="15.6">13</text>
<text x="37.5" y="13.7">U34</text>
<text x="59.9" y="15.6">1</text>
<text x="65.8" y="15.7">R273</text>
<text x="74.7" y="15.7">33R</text>
<text x="10.7" y="19.2">1V8</text>
<text x="14.2" y="22.8">R268</text>
<text x="23.1" y="22.8">1K</text>
<text x="59.9" y="19.2">3</text>
<text x="59.9" y="22.7">5</text>
<text x="65.8" y="19.2">R274</text>
<text x="65.8" y="22.8">R275</text>
<text x="74.7" y="19.2">33R</text>
<text x="74.7" y="22.8">33R</text>
<text x="14.2" y="24.6">R269</text>
<text x="16" y="28.1">C375</text>
<text x="21.3" y="28.1">0.1uF</text>
<text x="23.1" y="24.6">1K</text>
<text x="34.3" y="26.3">27</text>
<text x="34.3" y="24.5">28</text>
<text x="59.9" y="26.3">7</text>
<text x="59.9" y="29.8">8</text>
<text x="65.8" y="26.3">R276</text>
<text x="65.8" y="29.9">R277</text>
<text x="74.7" y="26.3">33R</text>
<text x="74.7" y="29.9">33R</text>
<text x="34.3" y="33.4">11</text>
<text x="34.3" y="35.2">12</text>
<text x="59.9" y="33.4">17</text>
<text x="65.8" y="33.4">R278</text>
<text x="74.7" y="33.4">33R</text>
<text x="59.9" y="37">18</text>
<text x="59.9" y="40.5">20</text>
<text x="12.4" y="42.3">3V3</text>
<text x="19.6" y="45.9">R272</text>
<text x="19.6" y="44.1">R271</text>
<text x="19.6" y="42.3">R270</text>
<text x="28.4" y="45.9">1K</text>
<text x="28.4" y="44.1">1K</text>
<text x="28.4" y="42.3">1K</text>
<text x="34.3" y="42.3">30</text>
<text x="34.3" y="44.1">29</text>
<text x="34.3" y="45.8">31</text>
<text x="59.9" y="44.1">22</text>
<text x="59.9" y="47.6">24</text>
<text x="65.8" y="51.2">3V3</text>
<text x="34.3" y="58.3">15</text>
<text x="35.2" y="54.7">4</text>
<text x="35.2" y="56.5">9</text>
<text x="59.9" y="54.7">10</text>
<text x="59.9" y="58.3">23</text>
<text x="71.1" y="58.3">C376</text>
<text x="78.2" y="58.3">C377</text>
<text x="83.6" y="58.3">C378</text>
<text x="34.3" y="60.1">16</text>
<text x="34.3" y="61.8">21</text>
<text x="34.3" y="63.6">25</text>
<text x="34.3" y="65.4">26</text>
<text x="59.9" y="61.8">19</text>
<text x="59.9" y="65.4">6</text>
<text x="71.1" y="61.9">1uF</text>
<text x="78.2" y="61.9">1uF</text>
<text x="83.6" y="61.9">1uF</text>
<text x="34.3" y="69">33</text>
<text x="34.3" y="67.2">32</text>
<text x="59.9" y="69">2</text>
<text x="71.1" y="69">C379</text>
<text x="78.2" y="69">C380</text>
<text x="17.8" y="72.6">3V3</text>
<text x="21.3" y="76.1">R279</text>
<text x="30.2" y="76.1">1K</text>
<text x="37.7" y="73.6">ZL40241LDG1</text>
<text x="71.1" y="72.6">1uF</text>
<text x="78.2" y="72.6">1uF</text>
<text x="21.7" y="79.7">PHY0.P3.LED2</text>
<text x="37.3" y="83.2">R280</text>
<text x="46.2" y="83.2">1K</text>
<text x="37.3" y="86.8">R281</text>
<text x="46.2" y="86.8">1K</text>
<text x="60.5" y="86.8">3V3</text>
<text x="17.8" y="92.1">3V3</text>
<text x="21.3" y="95.7">R282</text>
<text x="30.2" y="95.7">1K</text>
<text x="58.3" y="95.6">2</text>
<text x="58.5" y="92.1">U35</text>
<text x="61.8" y="91.2" transform="rotate(-90 61.8 91.2)">5</text>
<text x="63.1" y="92.1">SN74LVC1G04DBVR</text>
<text x="70.6" y="95.6">4PHY0.P3.LED3</text>
<text x="37.3" y="99.2">R283</text>
<text x="46.2" y="99.2">1K</text>
<text x="61.8" y="101.7" transform="rotate(-90 61.8 101.7)">3</text>
<text x="63.6" y="101.7" transform="rotate(-90 63.6 101.7)">1</text>
<text x="37.3" y="106.3">R284</text>
<text x="46.2" y="106.3">1K</text>
<text x="17.8" y="109.9">3V3</text>
<text x="21.3" y="113.5">R285</text>
<text x="30.2" y="113.5">1K</text>
<text x="21.3" y="117">R286</text>
<text x="30.2" y="117">1K</text>
<text x="21.7" y="120.6">PHY2.P3.LED2</text>
<text x="60.5" y="125.9">3V3</text>
<text x="91" y="124.1">PHY0.P3.LED2</text>
<text x="17.8" y="131.2">3V3</text>
<text x="37.3" y="127.7">R287</text>
<text x="46.2" y="127.7">1K</text>
<text x="58.5" y="131.2">U36</text>
<text x="61.8" y="130.3" transform="rotate(-90 61.8 130.3)">5</text>
<text x="63.1" y="131.2">SN74LVC1G04DBVR</text>
<text x="91" y="127.7">PHY1.P3.LED2</text>
<text x="91" y="131.2">PHY2.P3.LED2</text>
<text x="21.3" y="134.8">R288</text>
<text x="30.2" y="134.8">1K</text>
<text x="58.3" y="134.7">2</text>
<text x="70.6" y="134.7">4PHY3.P3.LED2</text>
<text x="91" y="134.8">PHY3.P3.LED2</text>
<text x="37.3" y="138.3">R289</text>
<text x="37.3" y="141.9">R290</text>
<text x="46.2" y="138.3">1K</text>
<text x="46.2" y="141.9">1K</text>
<text x="61.8" y="140.8" transform="rotate(-90 61.8 140.8)">3</text>
<text x="63.6" y="140.8" transform="rotate(-90 63.6 140.8)">1</text>
<text x="91" y="138.3">PHY4.P3.LED2</text>
<text x="91" y="141.9">PHY5.P3.LED2</text>
<text x="17.8" y="149">3V3</text>
<text x="21.3" y="152.6">R291</text>
<text x="30.2" y="152.6">1K</text>
<text x="21.3" y="156.1">R292</text>
<text x="21.7" y="159.7">PHY4.P3.LED2</text>
<text x="30.2" y="156.1">1K</text>
<text x="37.3" y="163.2">R293</text>
<text x="46.2" y="163.2">1K</text>
<text x="17.8" y="170.3">3V3</text>
<text x="21.3" y="173.9">R294</text>
<text x="30.2" y="173.9">1K</text>
<text x="21.3" y="177.5">R295</text>
<text x="30.2" y="177.5">1K</text>
<text x="58.7" y="175.7">3V3</text>
<text x="37.3" y="181">R296</text>
<text x="46.2" y="181">1K</text>
<text x="56.6" y="184.5">2</text>
<text x="56.7" y="181">U37</text>
<text x="60.1" y="180.1" transform="rotate(-90 60.1 180.1)">5</text>
<text x="61.3" y="181">SN74LVC1G04DBVR</text>
<text x="68.8" y="184.5">4</text>
<text x="71.5" y="184.6">PHY5.P3.LED2</text>
<text x="60.1" y="190.6" transform="rotate(-90 60.1 190.6)">3</text>
<text x="61.8" y="190.6" transform="rotate(-90 61.8 190.6)">1</text>
<text x="213.4" y="188.1">Title</text>
<text x="220.5" y="189.9">&lt;Title&gt;</text>
<text x="213.4" y="193.5">Size</text>
<text x="215.1" y="195.2">Custom&lt;Doc&gt;</text>
<text x="220.5" y="193.5">Document Number</text>
<text x="272" y="193.5">Rev</text>
<text x="273.8" y="195.2">&lt;RevCode</text>
<text x="213.4" y="198.8">Date:</text>
<text x="222.6" y="198.8">Tuesday, May 12, 2026</text>
<text x="248.9" y="198.8">Sheet</text>
<text x="257.8" y="198.8">3</text>
<text x="263.1" y="198.8">of</text>
<text x="268.5" y="198.8">15</text>
</g>
<g font-size="1.6" fill="#f00">
<text x="7.7" y="16.7">PHY_1PPS</text>
<text x="83.9" y="16.6">1588_LD_ADJ_1</text>
<text x="83.9" y="20.1">1588_LD_ADJ_2</text>
<text x="83.9" y="23.7">1588_LD_ADJ_3</text>
<text x="83.9" y="27.2">1588_LD_ADJ_4</text>
<text x="83.9" y="30.8">1588_LD_ADJ_5</text>
<text x="83.9" y="34.3">1588_LD_ADJ_6</text>
<text x="9.4" y="80.7">PHYAD2_1</text>
<text x="9.4" y="84.3">PHYAD3_1</text>
<text x="9.4" y="87.8">PHYAD4_1</text>
<text x="9.4" y="100.3">PHYAD2_2</text>
<text x="9.4" y="103.8">PHYAD3_2</text>
<text x="9.4" y="107.4">PHYAD4_2</text>
<text x="9.4" y="121.6">PHYAD2_3</text>
<text x="9.4" y="125.2">PHYAD3_3</text>
<text x="107" y="125">PHY0.P3.LED2</text>
<text x="9.4" y="128.7">PHYAD4_3</text>
<text x="107" y="128.6">PHY1.P3.LED2</text>
<text x="107" y="132.1">PHY2.P3.LED2</text>
<text x="107" y="135.7">PHY3.P3.LED2</text>
<text x="9.4" y="139.4">PHYAD2_4</text>
<text x="9.4" y="143">PHYAD3_4</text>
<text x="107" y="139.2">PHY4.P3.LED2</text>
<text x="107" y="142.8">PHY5.P3.LED2</text>
<text x="9.4" y="146.5">PHYAD4_4</text>
<text x="9.4" y="160.7">PHYAD2_5</text>
<text x="9.4" y="164.3">PHYAD3_5</text>
<text x="9.4" y="167.8">PHYAD4_5</text>
<text x="9.4" y="182.1">PHYAD2_6</text>
<text x="9.4" y="185.6">PHYAD3_6</text>
<text x="9.4" y="189.2">PHYAD4_6</text>
</g>
<g font-size="1.6" fill="#00c">
<text x="38.2" y="16.7">IN0_p</text>
<text x="53.5" y="16.7">OUT0</text>
<text x="38.2" y="18.5">IN0_n</text>
<text x="53.5" y="20.3">OUT1</text>
<text x="53.5" y="23.8">OUT2</text>
<text x="38.2" y="27.4">IN1_n</text>
<text x="38.2" y="25.6">IN1_p</text>
<text x="53.5" y="27.4">OUT3</text>
<text x="38.2" y="34.5">XIN</text>
<text x="53.5" y="30.9">OUT4</text>
<text x="53.5" y="34.5">OUT5</text>
<text x="38.2" y="36.3">XOUT</text>
<text x="53.5" y="38.1">OUT6</text>
<text x="53.5" y="41.6">OUT7</text>
<text x="38.2" y="43.4">IN_SEL0</text>
<text x="38.2" y="45.2">IN_SEL1</text>
<text x="38.2" y="46.9">OE</text>
<text x="53.5" y="45.2">OUT8</text>
<text x="53.5" y="48.7">OUT9</text>
<text x="38.2" y="55.8">GND</text>
<text x="38.2" y="59.4">GND_15</text>
<text x="38.2" y="57.6">GND_9</text>
<text x="53.2" y="59.4">VDDO</text>
<text x="54.4" y="55.8">VDD</text>
<text x="38.2" y="61.2">GND_16</text>
<text x="38.2" y="63">GND_21</text>
<text x="38.2" y="64.7">GND_25</text>
<text x="50.5" y="63">VDDO_19</text>
<text x="38.2" y="70.1">EPAD</text>
<text x="38.2" y="66.5">GND_26</text>
<text x="38.2" y="68.3">GND_32</text>
<text x="51.4" y="70.1">VDDO_2</text>
<text x="51.4" y="66.5">VDDO_6</text>
<text x="61.3" y="96.7">A</text>
<text x="63" y="98.7" transform="rotate(-90 63 98.7)">GND</text>
<text x="63" y="96.8" transform="rotate(-90 63 96.8)">VCC</text>
<text x="64.8" y="98.7" transform="rotate(-90 64.8 98.7)">NCc</text>
<text x="67.4" y="96.7">Y</text>
<text x="61.3" y="135.8">A</text>
<text x="63" y="137.8" transform="rotate(-90 63 137.8)">GND</text>
<text x="63" y="135.9" transform="rotate(-90 63 135.9)">VCC</text>
<text x="64.8" y="137.8" transform="rotate(-90 64.8 137.8)">NCc</text>
<text x="67.4" y="135.8">Y</text>
<text x="59.6" y="185.6">A</text>
<text x="61.2" y="185.7" transform="rotate(-90 61.2 185.7)">VCC</text>
<text x="65.6" y="185.6">Y</text>
<text x="61.2" y="187.6" transform="rotate(-90 61.2 187.6)">GND</text>
<text x="63" y="187.6" transform="rotate(-90 63 187.6)">NCc</text>
</g>
<g font-size="1.3">
<text x="29.3" y="1.3">5</text>
<text x="84.5" y="1.3">4</text>
<text x="139.6" y="1.3">3</text>
<text x="194.7" y="1.3">2</text>
<text x="249.8" y="1.3">1</text>
<text x=".5" y="27.6">D</text>
<text x="277.8" y="27.6">D</text>
<text x=".5" y="76.9">C</text>
<text x="277.8" y="76.9">C</text>
<text x=".5" y="126.2">B</text>
<text x="277.8" y="126.2">B</text>
<text x=".5" y="175.6">A</text>
<text x="277.8" y="175.6">A</text>
<text x="29.3" y="200.4">5</text>
<text x="84.5" y="200.4">4</text>
<text x="139.6" y="200.4">3</text>
<text x="194.7" y="200.4">2</text>
<text x="249.8" y="200.4">1</text>
</g>
</svg>
